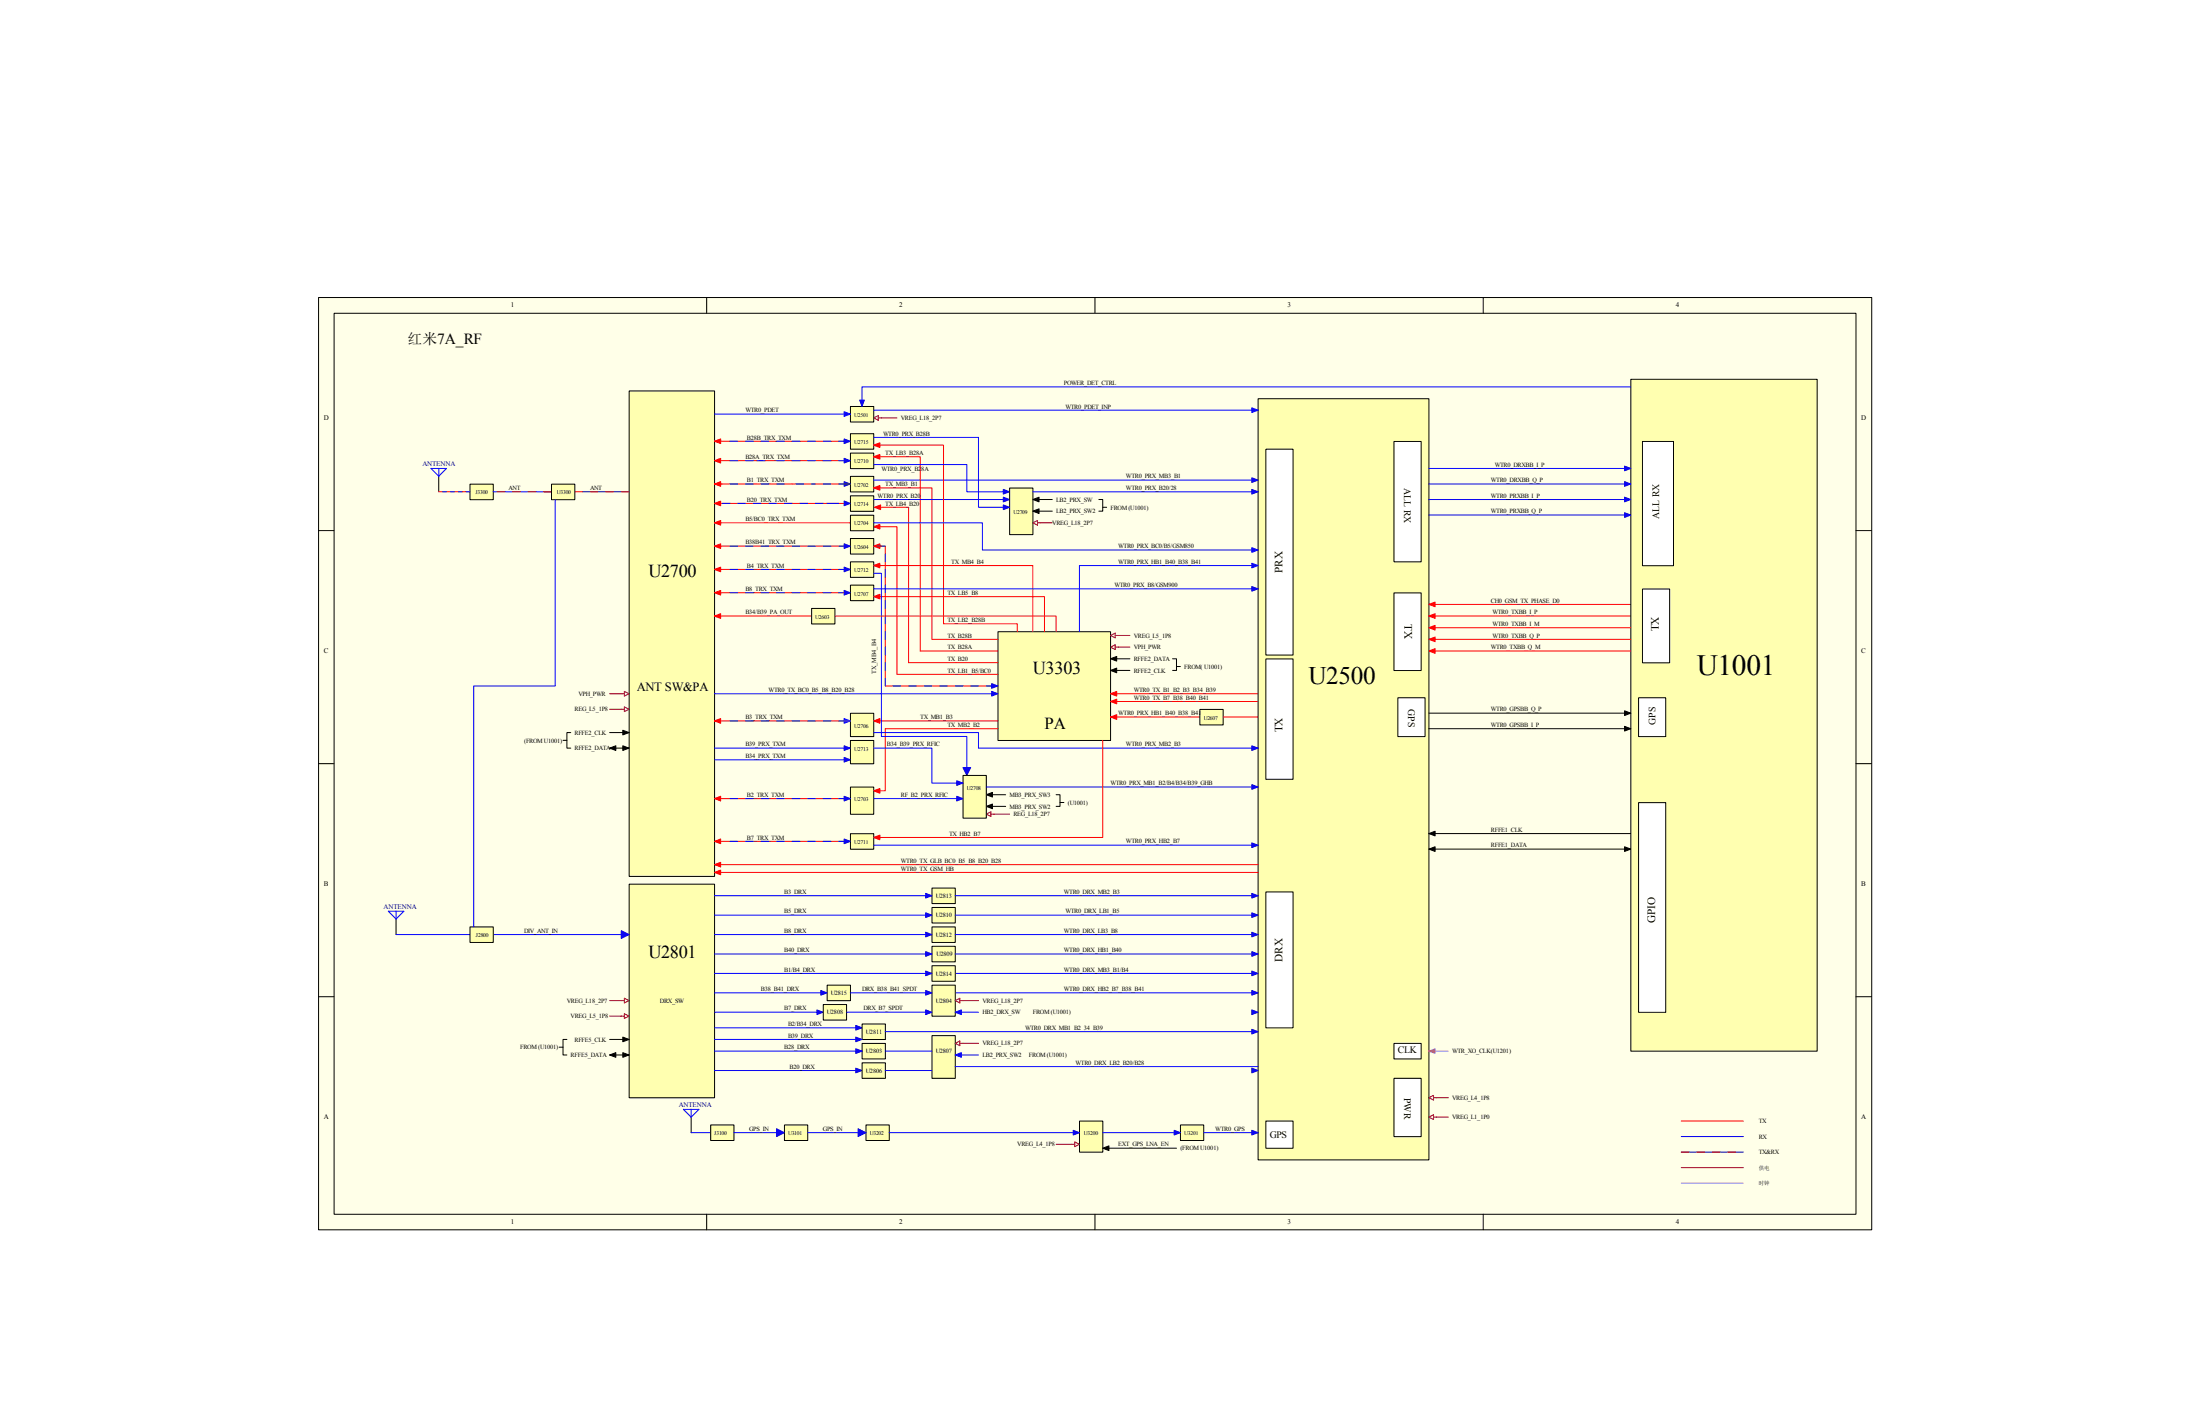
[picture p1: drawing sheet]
<svg xmlns="http://www.w3.org/2000/svg" width="432mm" height="279mm" viewBox="0 0 432 279" stroke-linecap="round" stroke-linejoin="round" font-family="sans-serif">
<path d="M62.5 58.4h304.9v182.9h-304.9z" fill="#ffffe8"/>
<g fill="none" stroke="#000" stroke-width=".2">
<path d="M62.5 58.4h304.9v182.9h-304.9zM138.7 58.4v3M214.9 58.4v3M291.1 58.4v3M65.6 61.5h298.7v176.8h-298.7zM86.1 93.4v3.1M62.5 104.1h3M364.3 104.1h3M62.5 149.8h3M364.3 149.8h3M62.5 195.6h3M364.3 195.6h3"/>
<path d="M138.7 238.2v3.1M214.9 238.2v3.1M291.1 238.2v3.1"/>
</g>
<path d="M84.6 91.9h3l-1.5 1.5zM86.1 91.9v1.5" fill="none" stroke="#00f" stroke-width=".2"/>
<path d="M123.5 76.8h16.8v95.2h-16.8z" fill="#ffffb0"/>
<path d="M123.5 76.7h16.8v95.3h-16.8z" fill="none" stroke="#000" stroke-width=".2"/>
<path d="M114.3 96.5h9.2" fill="none" stroke="#0000bf" stroke-width=".2"/>
<path d="M140.2 90.4h25.2" fill="none" stroke="#f00" stroke-width=".2"/>
<path d="M167 88.9h4.5v3h-4.5z" fill="#ffffb0"/>
<path d="M166.9 88.9h4.6v3h-4.6z" fill="none" stroke="#000" stroke-width=".2"/>
<path d="M140.2 111.7h26.7M140.2 156.7h26.7" fill="none" stroke="#f00" stroke-width=".2"/>
<path d="M167 97.3h4.5v3h-4.5z" fill="#ffffb0"/>
<path d="M166.9 97.3h4.6v3h-4.6z" fill="none" stroke="#000" stroke-width=".2"/>
<path d="M167 85.1h4.5v3h-4.5z" fill="#ffffb0"/>
<path d="M166.9 85.1h4.6v3h-4.6z" fill="none" stroke="#000" stroke-width=".2"/>
<path d="M167 79.8h4.5v3h-4.5z" fill="#ffffb0"/>
<path d="M166.9 79.8h4.6v3h-4.6z" fill="none" stroke="#000" stroke-width=".2"/>
<path d="M195.9 124h22.1v21.3h-22.1z" fill="#ffffb0"/>
<path d="M195.9 124h22.1v21.3h-22.1zM110.5 145.3h.8M112 143.7h-.7v3.1h.7M119.7 143.7h3.8M119.7 146.8h3.8M77.7 180.3v3.1" fill="none" stroke="#000" stroke-width=".2"/>
<path d="M119.7 139.2h2.8M122.5 138.7l1 .5-1 .4zM193.6 159.7l.9-.4v.9zM194.5 159.7h3.6" fill="none" stroke="#800000" stroke-width=".2"/>
<path d="M218 136.1h28.9M218 137.6h28.9" fill="none" stroke="#f00" stroke-width=".2"/>
<path d="M76.2 178.8h3.1l-1.6 1.5zM77.7 178.8v1.5" fill="none" stroke="#00f" stroke-width=".2"/>
<path d="M123.5 173.5h16.8v41.9h-16.8z" fill="#ffffb0"/>
<path d="M123.5 173.5h16.8v41.9h-16.8z" fill="none" stroke="#000" stroke-width=".2"/>
<path d="M140.2 179.6h42.7" fill="none" stroke="#00f" stroke-width=".2"/>
<path d="M183 178.1h4.5v3h-4.5z" fill="#ffffb0"/>
<path d="M182.9 178.1h4.6v3h-4.6z" fill="none" stroke="#000" stroke-width=".2"/>
<path d="M187.5 179.6h59.4M140.2 183.4h42.7" fill="none" stroke="#00f" stroke-width=".2"/>
<path d="M183 181.9h4.5v3h-4.5z" fill="#ffffb0"/>
<path d="M182.9 181.9h4.6v3h-4.6z" fill="none" stroke="#000" stroke-width=".2"/>
<path d="M183 185.7h4.5v3h-4.5z" fill="#ffffb0"/>
<path d="M182.9 185.7h4.6v3h-4.6z" fill="none" stroke="#000" stroke-width=".2"/>
<path d="M140.2 191h42.7M140.2 187.2h42.7M187.5 191h59.4M187.5 194.8h59.4" fill="none" stroke="#00f" stroke-width=".2"/>
<path d="M183 189.5h4.5v3h-4.5z" fill="#ffffb0"/>
<path d="M182.9 189.5h4.6v3h-4.6z" fill="none" stroke="#000" stroke-width=".2"/>
<path d="M140.2 194.8h21.4" fill="none" stroke="#00f" stroke-width=".2"/>
<path d="M162.4 193.3h4.5v3h-4.5z" fill="#ffffb0"/>
<path d="M162.3 193.3h4.6v3h-4.6z" fill="none" stroke="#000" stroke-width=".2"/>
<path d="M140.2 198.6h20.6" fill="none" stroke="#00f" stroke-width=".2"/>
<path d="M247 78.3h33.5v149.3h-33.5z" fill="#ffffb0"/>
<path d="M246.9 78.2h33.6v149.4h-33.6zM280.5 163.6h39.6M280.5 166.6h39.6" fill="none" stroke="#000" stroke-width=".2"/>
<path d="M280.5 98h39.6M280.5 101.1h39.6" fill="none" stroke="#0000bf" stroke-width=".2"/>
<path d="M280.5 118.6h39.6M280.5 120.9h39.6" fill="none" stroke="#f00" stroke-width=".2"/>
<path d="M280.5 206.2h3.8" fill="none" stroke="#f0f" stroke-width=".2"/>
<path d="M280.5 219.2l.9-.5v.9zM280.5 215.4l.9-.5v.9zM281.4 219.2h2.9M281.4 215.4h2.9" fill="none" stroke="#800000" stroke-width=".2"/>
<path d="M320.1 74.5h36.6v131.7h-36.6z" fill="#ffffb0"/>
<path d="M320.1 74.4h36.6v131.8h-36.6zM109.7 205.5h.8M111.3 203.9h-.8v3.1h.8M119.7 203.9h3.8M119.7 207h3.8" fill="none" stroke="#000" stroke-width=".2"/>
<path d="M119.7 196.3h2.8M119.7 199.4h2.8M122.5 195.9l1 .4-1 .5zM122.5 198.9l1 .5-1 .4zM330 229.1h12.2" fill="none" stroke="#800000" stroke-width=".2"/>
<path d="M106.7 96.5h1.5M115.8 96.5h1.6M118.9 96.5h1.5M121.9 96.5h1.6M140.2 95h1.6M330 220h12.2M330 226h1.5M333 226h1.6M336.1 226h1.5M339.1 226h1.6" fill="none" stroke="#f00" stroke-width=".2"/>
<path d="M330 223h12.2M330 226h12.2" fill="none" stroke="#0000bf" stroke-width=".2"/>
<path d="M330 232.1h12.2" fill="none" stroke="#f0f" stroke-width=".2"/>
<path d="M280.5 206.2l1.2-.4v.9z" fill="#f0f" stroke="#f0f" stroke-width=".2"/>
<g fill="#f00" stroke="#f00" stroke-width=".2">
<path d="M171.5 155.2l1.2-.5v.9z"/>
<path d="M140.2 86.6l1.2-.5v.9z"/>
<path d="M280.5 123.2l1.2-.5v.9z"/>
<path d="M280.5 118.6l1.2-.5v.9z"/>
</g>
<path d="M318.9 139.5l1.2 .4-1.2 .5zM119.7 146.8l1.2-.5v.9zM122.2 143.3l1.3 .4-1.3 .5zM122.2 146.3l1.3 .5-1.3 .4zM280.5 166.6l1.2-.5v1zM280.5 163.6l1.2-.5v.9zM318.9 166.1l1.2 .5-1.2 .5zM119.7 207l1.2-.5v1zM122.2 203.5l1.3 .4-1.3 .5zM122.2 206.5l1.3 .5-1.3 .5z" fill="#000" stroke="#000" stroke-width=".2"/>
<path d="M245.7 80l1.2 .5-1.2 .4z" fill="#00f" stroke="#00f" stroke-width=".2"/>
<g fill="#0000bf" stroke="#0000bf" stroke-width=".2">
<path d="M245.7 179.1l1.2 .5-1.2 .4z"/>
<path d="M245.7 190.5l1.2 .5-1.2 .4z"/>
<path d="M168 209.6l1.2 .4-1.2 .5z"/>
<path d="M168 201.2l1.2 .5-1.2 .4z"/>
<path d="M245.7 221.8l1.2 .4-1.2 .5z"/>
<path d="M161.1 194.3l1.2 .5-1.2 .5z"/>
<path d="M160.3 198.2l1.3 .4-1.3 .5z"/>
<path d="M181.7 190.5l1.2 .5-1.2 .4z"/>
<path d="M181.7 182.9l1.2 .5-1.2 .4z"/>
<path d="M181.7 179.1l1.2 .5-1.2 .4z"/>
<path d="M318.9 94.5l1.2 .5-1.2 .4z"/>
<path d="M318.9 97.6l1.2 .4-1.2 .5z"/>
</g>
<path d="M248.5 88.2h5.3v40.3h-5.3z" fill="#fff"/>
<path d="M248.5 88.1h5.3v40.4h-5.3z" fill="none" stroke="#000" stroke-width=".2"/>
<path d="M273.6 86.7h5.3v23.5h-5.3z" fill="#fff"/>
<path d="M273.6 86.6h5.3v23.6h-5.3z" fill="none" stroke="#000" stroke-width=".2"/>
<path d="M274.4 136.9h5.3v7.6h-5.3z" fill="#fff"/>
<path d="M274.4 136.9h5.3v7.6h-5.3z" fill="none" stroke="#000" stroke-width=".2"/>
<path d="M273.6 116.4h5.3v15.2h-5.3z" fill="#fff"/>
<path d="M273.6 116.3h5.3v15.3h-5.3z" fill="none" stroke="#000" stroke-width=".2"/>
<path d="M248.5 129.3h5.3v23.6h-5.3z" fill="#fff"/>
<path d="M248.5 129.3h5.3v23.6h-5.3z" fill="none" stroke="#000" stroke-width=".2"/>
<path d="M248.5 175h5.3v26.7h-5.3z" fill="#fff"/>
<path d="M248.5 175h5.3v26.7h-5.3z" fill="none" stroke="#000" stroke-width=".2"/>
<path d="M273.6 204.8h5.3v3h-5.3z" fill="#fff"/>
<path d="M273.6 204.7h5.3v3.1h-5.3z" fill="none" stroke="#000" stroke-width=".2"/>
<path d="M273.6 211.6h5.3v11.4h-5.3z" fill="#fff"/>
<path d="M273.6 211.6h5.3v11.4h-5.3z" fill="none" stroke="#000" stroke-width=".2"/>
<path d="M248.5 220h5.3v5.3h-5.3z" fill="#fff"/>
<path d="M248.5 220h5.3v5.3h-5.3z" fill="none" stroke="#000" stroke-width=".2"/>
<path d="M322.4 86.7h6.1v24.3h-6.1z" fill="#fff"/>
<path d="M322.4 86.6h6.1v24.4h-6.1z" fill="none" stroke="#000" stroke-width=".2"/>
<path d="M321.6 136.9h5.3v7.6h-5.3z" fill="#fff"/>
<path d="M321.6 136.9h5.3v7.6h-5.3z" fill="none" stroke="#000" stroke-width=".2"/>
<path d="M322.4 115.6h5.3v14.4h-5.3z" fill="#fff"/>
<path d="M322.4 115.6h5.3v14.4h-5.3z" fill="none" stroke="#000" stroke-width=".2"/>
<path d="M321.6 157.5h5.3v41.1h-5.3z" fill="#fff"/>
<path d="M321.6 157.5h5.3v41.1h-5.3z" fill="none" stroke="#000" stroke-width=".2"/>
<path d="M121.9 182.6l1.6 .8-1.6 .7z" fill="#0000bf" stroke="#0000bf" stroke-width=".2"/>
<path d="M231.7 220.8h4.6v3h-4.6z" fill="#ffffb0"/>
<path d="M231.7 220.7h4.6v3.1h-4.6z" fill="none" stroke="#000" stroke-width=".2"/>
<path d="M211.9 220h4.6v6.1h-4.6z" fill="#ffffb0"/>
<path d="M211.9 220h4.6v6.1h-4.6z" fill="none" stroke="#000" stroke-width=".2"/>
<path d="M210.6 221.8l1.3 .4-1.3 .5z" fill="#0000bf" stroke="#0000bf" stroke-width=".2"/>
<path d="M216.4 225.3l1.3-.5v.9z" fill="#000" stroke="#000" stroke-width=".2"/>
<path d="M170 220.8h4.5v3h-4.5z" fill="#ffffb0"/>
<path d="M170 220.7h4.5v3.1h-4.5z" fill="none" stroke="#000" stroke-width=".2"/>
<path d="M140.2 175.7h42.7" fill="none" stroke="#00f" stroke-width=".2"/>
<path d="M183 174.3h4.5v3h-4.5z" fill="#ffffb0"/>
<path d="M182.9 174.2h4.6v3.1h-4.6z" fill="none" stroke="#000" stroke-width=".2"/>
<path d="M187.5 175.7h59.4M96.8 183.4h26.7" fill="none" stroke="#00f" stroke-width=".2"/>
<g fill="#0000bf" stroke="#0000bf" stroke-width=".2">
<path d="M245.7 175.3l1.2 .4-1.2 .5z"/>
<path d="M181.7 175.3l1.2 .4-1.2 .5z"/>
</g>
<g fill="#f00" stroke="#f00" stroke-width=".2">
<path d="M171.5 164.3l1.2-.4v.9z"/>
<path d="M171.5 141.5l1.2-.5v.9z"/>
<path d="M140.2 90.4l1.2-.5v.9z"/>
<path d="M140.2 95l1.2-.5v.9z"/>
<path d="M140.2 156.7l1.2-.5v1z"/>
<path d="M140.2 107.2l1.2-.5v.9z"/>
<path d="M140.2 111.7l1.2-.4v.9z"/>
<path d="M140.2 98.8l1.2-.5v.9z"/>
</g>
<path d="M92.3 95h4.5v3h-4.5z" fill="#ffffb0"/>
<path d="M92.2 95h4.6v3h-4.6z" fill="none" stroke="#000" stroke-width=".2"/>
<path d="M77.7 183.4h14.5" fill="none" stroke="#00f" stroke-width=".2"/>
<path d="M92.3 181.9h4.5v3h-4.5z" fill="#ffffb0"/>
<path d="M92.2 181.9h4.6v3h-4.6z" fill="none" stroke="#000" stroke-width=".2"/>
<path d="M86.1 96.5h6.1M97.5 96.5h1.6M100.6 96.5h1.5M103.6 96.5h1.6M106.7 96.5h1.5M112.8 96.5h1.5M140.2 86.6h25.9M140.2 95h15.3M140.2 98.8h26.7M141 107.2h25.9" fill="none" stroke="#f00" stroke-width=".2"/>
<g fill="none" stroke="#00f" stroke-width=".2">
<path d="M86.9 96.5h.7M88.4 96.5h.8M89.9 96.5h.8M91.5 96.5h.7M96.8 96.5h13.7M143.3 90.4h1.5M143.3 95h1.5M146.3 90.4h1.5M146.3 95h1.5M148.6 90.4h1.5M149.4 95h1.5M152.4 90.4h1.5"/>
<path d="M152.4 95h1.5M155.5 90.4h1.5M158.5 90.4h1.5M161.6 90.4h1.5M164.6 90.4h1.5M143.3 107.2h1.5M143.3 111.7h1.5M146.3 107.2h1.5M146.3 111.7h1.5M149.4 107.2h1.5M149.4 111.7h1.5M152.4 107.2h1.5"/>
<path d="M152.4 111.7h1.5M155.5 107.2h1.5M155.5 111.7h1.5M158.5 107.2h1.5M158.5 111.7h1.5M187.5 183.4h59.4"/>
</g>
<g fill="#0000bf" stroke="#0000bf" stroke-width=".2">
<path d="M165.7 94.5l1.2 .5-1.2 .4z"/>
<path d="M165.7 86.1l1.2 .5-1.2 .4z"/>
<path d="M245.7 198.2l1.2 .4-1.2 .5z"/>
<path d="M245.7 182.9l1.2 .5-1.2 .4z"/>
<path d="M181.7 186.7l1.2 .5-1.2 .4z"/>
<path d="M152.4 221.5l1.5 .7-1.5 .8z"/>
<path d="M168.4 221.5l1.5 .7-1.5 .8z"/>
<path d="M165.7 89.9l1.2 .5-1.2 .4z"/>
<path d="M196.9 96l1.2 .5-1.2 .4z"/>
<path d="M245.7 93.7l1.2 .5-1.2 .5z"/>
<path d="M165.7 111.3l1.2 .4-1.2 .5z"/>
</g>
<path d="M119.7 136.1h2.8M122.5 135.7l1 .4-1 .5zM207.3 224.5h3.6M210.9 224.1l1 .4-1 .5z" fill="none" stroke="#800000" stroke-width=".2"/>
<path d="M167 93.5h4.5v3h-4.5z" fill="#ffffb0"/>
<path d="M166.9 93.5h4.6v3h-4.6z" fill="none" stroke="#000" stroke-width=".2"/>
<path d="M141 116.3h25.9M218 140.7h17.5" fill="none" stroke="#f00" stroke-width=".2"/>
<path d="M140.2 116.3l1.2-.5v1z" fill="#f00" stroke="#f00" stroke-width=".2"/>
<path d="M161.6 197.1h4.6v3.1h-4.6z" fill="#ffffb0"/>
<path d="M161.6 197.1h4.6v3.1h-4.6z" fill="none" stroke="#000" stroke-width=".2"/>
<path d="M169.2 204.8h4.6v3h-4.6z" fill="#ffffb0"/>
<path d="M280.5 139.9h39.6M169.2 204.7h4.6v3.1h-4.6zM217.2 225.3h13.7" fill="none" stroke="#000" stroke-width=".2"/>
<path d="M280.5 91.9h39.6M280.5 95h39.6M140.2 201.7h29M140.2 210h29M174.5 222.2h37.4M216.4 222.2h15.3M236.2 222.2h10.7" fill="none" stroke="#00f" stroke-width=".2"/>
<g fill="#0000bf" stroke="#0000bf" stroke-width=".2">
<path d="M168 205.8l1.2 .4-1.2 .5z"/>
<path d="M245.7 202l1.2 .4-1.2 .5z"/>
<path d="M245.7 194.3l1.2 .5-1.2 .5z"/>
<path d="M230.5 221.8l1.2 .4-1.2 .5z"/>
<path d="M318.9 91.5l1.2 .4-1.2 .5z"/>
<path d="M318.9 100.6l1.2 .5-1.2 .4z"/>
<path d="M196.9 97.6l1.2 .4-1.2 .5z"/>
</g>
<path d="M140.2 102.6l1.2-.5v.9z" fill="#f00" stroke="#f00" stroke-width=".2"/>
<path d="M167 140h4.5v4.5h-4.5z" fill="#ffffb0"/>
<path d="M166.9 140h4.6v4.5h-4.6z" fill="none" stroke="#000" stroke-width=".2"/>
<path d="M171.5 82l.9-.5v1zM172.4 82h3.6" fill="none" stroke="#800000" stroke-width=".2"/>
<path d="M187.5 187.2h59.4M140.2 206.2h29" fill="none" stroke="#00f" stroke-width=".2"/>
<path d="M245.7 186.7l1.2 .5-1.2 .4z" fill="#0000bf" stroke="#0000bf" stroke-width=".2"/>
<path d="M169.2 208.6h4.6v3h-4.6z" fill="#ffffb0"/>
<path d="M135.7 219.2v3M169.2 208.5h4.6v3.1h-4.6z" fill="none" stroke="#000" stroke-width=".2"/>
<path d="M245.7 209.6l1.2 .4-1.2 .5z" fill="#0000bf" stroke="#0000bf" stroke-width=".2"/>
<path d="M134.1 217.7h3.1l-1.5 1.5zM135.7 217.7v1.5M135.7 222.2h3.8" fill="none" stroke="#00f" stroke-width=".2"/>
<path d="M139.5 220.8h4.6v3h-4.6z" fill="#ffffb0"/>
<path d="M139.5 220.7h4.6v3.1h-4.6z" fill="none" stroke="#000" stroke-width=".2"/>
<path d="M154 220.8h4.5v3h-4.5z" fill="#ffffb0"/>
<path d="M154 220.7h4.5v3.1h-4.5z" fill="none" stroke="#000" stroke-width=".2"/>
<path d="M144 222.2h9.9M158.5 222.2h11.4" fill="none" stroke="#00f" stroke-width=".2"/>
<path d="M140.2 169.7h106.7M140.2 171.2h106.7" fill="none" stroke="#f00" stroke-width=".2"/>
<g fill="#f00" stroke="#f00" stroke-width=".2">
<path d="M140.2 171.2l1.2-.5v.9z"/>
<path d="M140.2 169.7l1.2-.5v.9z"/>
<path d="M140.2 165.1l1.2-.5v.9z"/>
</g>
<path d="M108.3 95h4.5v3h-4.5z" fill="#ffffb0"/>
<path d="M108.2 95h4.6v3h-4.6z" fill="none" stroke="#000" stroke-width=".2"/>
<path d="M143.3 86.6h1.5M146.3 86.6h1.5M149.4 86.6h1.5M152.4 86.6h1.5M155.5 86.6h1.5M158.5 86.6h1.5M161.6 86.6h1.5M164.6 86.6h1.5M171.5 94.2h74.7M171.5 98h25.9" fill="none" stroke="#00f" stroke-width=".2"/>
<g fill="#f00" stroke="#f00" stroke-width=".2">
<path d="M171.5 95.7l1.2-.4v.9z"/>
<path d="M171.5 103.3l1.2-.4v.9z"/>
<path d="M140.2 141.5l1.2-.5v.9z"/>
<path d="M171.5 89.6l1.2-.4v.9z"/>
<path d="M171.5 117.1l1.2-.5v.9z"/>
<path d="M171.5 107.2l1.2-.5v.9z"/>
<path d="M171.5 87.3l1.2-.4v.9z"/>
<path d="M171.5 111l1.2-.5v.9z"/>
<path d="M171.6 99.5l1.2-.4v.9z"/>
</g>
<path d="M171.5 89.6h9.1v38.1h15.3M171.5 95.7h11.4v29.7h13M172.2 99.5h6.1v30.5h17.6M141 102.6h25.9" fill="none" stroke="#f00" stroke-width=".2"/>
<path d="M218 129.3l1.2-.5v.9zM218 131.5l1.2-.4v.9zM193.6 158.2l1.2-.4v.9zM193.6 155.9l1.2-.4v.9z" fill="#000" stroke="#000" stroke-width=".2"/>
<path d="M167 105.7h4.5v3h-4.5z" fill="#ffffb0"/>
<path d="M166.9 105.7h4.6v3h-4.6z" fill="none" stroke="#000" stroke-width=".2"/>
<path d="M167 101.1h4.5v3h-4.5z" fill="#ffffb0"/>
<path d="M166.9 101.1h4.6v3h-4.6z" fill="none" stroke="#000" stroke-width=".2"/>
<path d="M172.2 87.3h13v35.1h14.5v1.5M171.5 107.2h2.3v27.4h22.1M172.2 103.3h3.8v29h19.9" fill="none" stroke="#f00" stroke-width=".2"/>
<g fill="none" stroke="#00f" stroke-width=".2">
<path d="M161.6 107.2h1.5M164.6 107.2h1.5M172.2 107.2h1.6M173.8 108.7v1.5M173.8 111.7v1.6M173.8 114.8v1.5M173.8 117.8v1.6M173.8 120.9v1.5M173.8 123.9v1.5M173.8 127v1.5M173.8 130v1.5M173.8 133.1v1.5"/>
<path d="M175.3 134.6h1.5M178.3 134.6h1.6M181.4 134.6h1.5M184.4 134.6h1.5M187.5 134.6h1.5M190.5 134.6h1.5M193.6 134.6h1.5"/>
</g>
<path d="M167 114.9h4.5v3h-4.5z" fill="#ffffb0"/>
<path d="M166.9 114.8h4.6v3.1h-4.6z" fill="none" stroke="#000" stroke-width=".2"/>
<path d="M167 110.3h4.5v3h-4.5z" fill="#ffffb0"/>
<path d="M166.9 110.2h4.6v3.1h-4.6z" fill="none" stroke="#000" stroke-width=".2"/>
<path d="M143.3 116.3h1.5M146.3 116.3h1.5M149.4 116.3h1.5M152.4 116.3h1.5M155.5 116.3h1.5M158.5 116.3h1.5M161.6 111.7h1.5M161.6 116.3h1.5M164.6 111.7h2.3M164.6 116.3h.8M171.5 115.5h75.4" fill="none" stroke="#00f" stroke-width=".2"/>
<g fill="#0000bf" stroke="#0000bf" stroke-width=".2">
<path d="M194.6 134.1l1.3 .5-1.3 .4z"/>
<path d="M165.7 106.7l1.2 .5-1.2 .4z"/>
<path d="M189 150.6h1.5l-.7 1.5z"/>
<path d="M165.7 115.8l1.2 .5-1.2 .5z"/>
<path d="M165.7 146.3l1.2 .5-1.2 .4z"/>
<path d="M245.7 115.1l1.2 .4-1.2 .5z"/>
<path d="M187.8 156.2l1.2 .5-1.2 .5z"/>
</g>
<path d="M171.5 111h31.2v12.9M171.5 117.1h33.5v6.8M172.2 107.2h.8" fill="none" stroke="#f00" stroke-width=".2"/>
<path d="M167 145.3h4.5v4.6h-4.5z" fill="#ffffb0"/>
<path d="M166.9 145.3h4.6v4.6h-4.6z" fill="none" stroke="#000" stroke-width=".2"/>
<path d="M167 154.5h4.5v5.3h-4.5z" fill="#ffffb0"/>
<path d="M166.9 154.4h4.6v5.4h-4.6z" fill="none" stroke="#000" stroke-width=".2"/>
<path d="M189.1 152.2h4.5v8.3h-4.5z" fill="#ffffb0"/>
<path d="M189 152.1h4.6v8.4h-4.6zM194.3 158.2h3.1M194.3 155.9h3.1M207.3 155.9h.7v2.3h-.7M208 157.5h.8" fill="none" stroke="#000" stroke-width=".2"/>
<path d="M155.5 95h11.4M140.2 141.5h26.7M171.5 141.5h24.4M195.9 143h-22.1v12.2h-2.3" fill="none" stroke="#f00" stroke-width=".2"/>
<g fill="none" stroke="#00f" stroke-width=".2">
<path d="M159.3 95h.7M161.6 95h1.5M164.6 95h2.3M140.2 146.8h26.7M143.3 156.7h1.5M143.3 141.5h1.5M146.3 156.7h1.5M146.3 141.5h1.5M149.4 156.7h1.5M149.4 141.5h1.5M152.4 156.7h1.5M152.4 141.5h1.5"/>
<path d="M155.5 156.7h1.5M155.5 141.5h1.5M158.5 156.7h1.5M158.5 141.5h1.5M161.6 156.7h1.5M161.6 141.5h1.5M164.6 156.7h2.3M164.6 141.5h2.3M171.5 146.8h11.4v6.8h6.1M171.5 143.7h20.5v3.1h54.9M171.5 156.7h17.5M193.6 154.4h53.3"/>
</g>
<path d="M165.7 141l1.2 .5-1.2 .4z" fill="#00f" stroke="#00f" stroke-width=".2"/>
<g fill="#0000bf" stroke="#0000bf" stroke-width=".2">
<path d="M187.8 153.2l1.2 .4-1.2 .5z"/>
<path d="M165.7 156.2l1.2 .5-1.2 .5z"/>
<path d="M245.7 146.3l1.2 .5-1.2 .4z"/>
<path d="M245.7 165.4l1.2 .4-1.2 .5z"/>
<path d="M245.7 154l1.2 .4-1.2 .5z"/>
</g>
<path d="M167 163.6h4.5v3h-4.5z" fill="#ffffb0"/>
<path d="M218.7 129.3h3.1M218.7 131.5h3.1M230.2 129.3h.7v2.2h-.7M230.9 130.8h.8M166.9 163.6h4.6v3h-4.6z" fill="none" stroke="#000" stroke-width=".2"/>
<path d="M140.2 120.9h19.1M216.4 145.3v19h-44.9M140.2 165.1h26.7" fill="none" stroke="#f00" stroke-width=".2"/>
<g fill="none" stroke="#00f" stroke-width=".2">
<path d="M320.1 75.9h-150.9v3.8M140.2 81.2h26.7M156.2 95h1.6M171.5 80.5h75.4M143.3 165.1h1.5M146.3 165.1h1.5M149.4 165.1h1.5M152.4 165.1h1.5M155.5 165.1h1.5M158.5 165.1h1.5M161.6 165.1h1.5M164.6 165.1h2.3"/>
<path d="M171.5 165.8h75.4"/>
</g>
<g fill="#0000bf" stroke="#0000bf" stroke-width=".2">
<path d="M165.7 164.6l1.2 .5-1.2 .4z"/>
<path d="M168.7 78.5h.9l-.4 1.2z"/>
</g>
<path d="M165.7 80.8l1.2 .4-1.2 .5z" fill="#00f" stroke="#00f" stroke-width=".2"/>
<g fill="#f00" stroke="#f00" stroke-width=".2">
<path d="M218 136.1l1.2-.4v.9z"/>
<path d="M140.2 120.9l1.2-.5v.9z"/>
<path d="M218 140.7l1.2-.5v.9z"/>
<path d="M218 137.6l1.2-.4v.9z"/>
</g>
<path d="M218 124.7l.9-.5v.9zM218 127l.9-.5v.9zM218.9 124.7h2.9M218.9 127h2.9" fill="none" stroke="#800000" stroke-width=".2"/>
<path d="M235.5 139.2h4.6v3h-4.6z" fill="#ffffb0"/>
<path d="M235.5 139.2h4.6v3h-4.6z" fill="none" stroke="#000" stroke-width=".2"/>
<path d="M240.1 140.7h6.8" fill="none" stroke="#f00" stroke-width=".2"/>
<path d="M246.9 111h-35v12.9" fill="none" stroke="#00f" stroke-width=".2"/>
<path d="M245.7 110.5l1.2 .5-1.2 .4z" fill="#00f" stroke="#00f" stroke-width=".2"/>
<path d="M169.2 201h4.6v3h-4.6z" fill="#ffffb0"/>
<path d="M169.2 200.9h4.6v3.1h-4.6z" fill="none" stroke="#000" stroke-width=".2"/>
<path d="M183 193.3h4.5v6.1h-4.5z" fill="#ffffb0"/>
<path d="M182.9 193.3h4.6v6.1h-4.6z" fill="none" stroke="#000" stroke-width=".2"/>
<path d="M166.1 198.6h16M166.9 194.8h16M173.8 202.4h72.4" fill="none" stroke="#00f" stroke-width=".2"/>
<path d="M187.5 196.3l.9-.4v.9zM188.4 196.3h3.6" fill="none" stroke="#800000" stroke-width=".2"/>
<path d="M183 203.2h4.5v8.4h-4.5z" fill="#ffffb0"/>
<path d="M280.5 143h39.6M182.9 203.2h4.6v8.4h-4.6z" fill="none" stroke="#000" stroke-width=".2"/>
<path d="M171.5 112.5h1.5v32h16.8v6.1M140.2 149.1h25.9M188.2 198.6h3.8M173.8 210h9.1M187.5 209.3h59.4" fill="none" stroke="#00f" stroke-width=".2"/>
<path d="M187.5 198.6l1.2-.4v.9z" fill="#00f" stroke="#00f" stroke-width=".2"/>
<path d="M280.5 123.2h39.6M280.5 125.4h39.6M281.2 127.7h38.9" fill="none" stroke="#f00" stroke-width=".2"/>
<g fill="#f00" stroke="#f00" stroke-width=".2">
<path d="M280.5 127.7l1.2-.4v.9z"/>
<path d="M280.5 125.4l1.2-.4v.9z"/>
<path d="M280.5 120.9l1.2-.5v.9z"/>
</g>
<path d="M318.9 142.5l1.2 .5-1.2 .4z" fill="#000" stroke="#000" stroke-width=".2"/>
<path d="M165.7 148.6l1.2 .5-1.2 .4z" fill="#0000bf" stroke="#0000bf" stroke-width=".2"/>
<path d="M159.3 119.4h4.6v3h-4.6z" fill="#ffffb0"/>
<path d="M159.3 119.4h4.6v3h-4.6z" fill="none" stroke="#000" stroke-width=".2"/>
<path d="M163.9 120.9h43.4v3" fill="none" stroke="#ee0e22" stroke-width=".2"/>
<path d="M141.8 98.8h1.5M144.8 98.8h1.5M147.8 98.8h1.6M150.9 98.8h1.5M153.9 98.8h1.6M157 98.8h1.5M160 98.8h1.6M162.3 98.8h2.3" fill="none" stroke="#00f" stroke-width=".2"/>
<path d="M165.7 98.3l1.2 .5-1.2 .4z" fill="#0000bf" stroke="#0000bf" stroke-width=".2"/>
<path d="M198.2 95.8h4.5v9.1h-4.5z" fill="#ffffb0"/>
<path d="M198.2 95.8h4.5v9.1h-4.5zM203.5 98h3M215.7 98h.7v2.3h-.7M216.4 99.5h.8M203.5 100.3h3" fill="none" stroke="#000" stroke-width=".2"/>
<path d="M109 98v36.6h-16v47.2M171.5 91.2h18.3v5.3h7.6M171.5 85.8h20.5v13.7h5.4M202.7 96.5h44.2M171.5 102.6h21.3v5.3h53.4M140.2 136.1h54.9M140.2 203.9h29M173.8 206.2h9.1M188.2 207h3.8" fill="none" stroke="#00f" stroke-width=".2"/>
<g fill="#0000bf" stroke="#0000bf" stroke-width=".2">
<path d="M245.7 96l1.2 .5-1.2 .4z"/>
<path d="M196.9 99.1l1.2 .4-1.2 .5z"/>
<path d="M194.6 135.7l1.3 .4-1.3 .5z"/>
<path d="M181.7 194.3l1.2 .5-1.2 .5z"/>
<path d="M181.7 198.2l1.2 .4-1.2 .5z"/>
<path d="M168 203.5l1.2 .4-1.2 .5z"/>
</g>
<path d="M202.7 102.6l.9-.5v.9zM203.6 102.6h2.9M187.5 204.7l.9-.4v.9zM188.4 204.7h3.6" fill="none" stroke="#800000" stroke-width=".2"/>
<path d="M202.7 98l1.2-.4v.9zM202.7 100.3l1.2-.5v1z" fill="#000" stroke="#000" stroke-width=".2"/>
<g fill="#00f" stroke="#00f" stroke-width=".2">
<path d="M245.7 107.5l1.2 .4-1.2 .5z"/>
<path d="M187.5 207l1.2-.5v1z"/>
</g>
<text font-size="5.8" x="333" y="132.5">U1001</text>
<text font-size="5" x="256.8" y="134.2">U2500</text>
<g font-size="3.6">
<text x="127.3" y="113.2">U2700</text>
<text x="202.7" y="132.3">U3303</text>
<text x="127.3" y="187.9">U2801</text>
</g>
<text font-size="3.3" x="205" y="143">PA</text>
<text font-size="2.9" x="80" y="67.5">红米7A_RF</text>
<text font-size="2.5" x="125" y="135.6">ANT SW&amp;PA</text>
<g font-size="2.2">
<text x="251.7" y="112.5" transform="rotate(-90 251.7 112.5)">PRX</text>
<text x="275.7" y="122.4" transform="rotate(90 275.7 122.4)">TX</text>
<text x="325.6" y="123.9" transform="rotate(-90 325.6 123.9)">TX</text>
<text x="251.7" y="143.7" transform="rotate(-90 251.7 143.7)">TX</text>
<text x="324.8" y="181.1" transform="rotate(-90 324.8 181.1)">GPIO</text>
<text x="251.7" y="188.7" transform="rotate(-90 251.7 188.7)">DRX</text>
</g>
<g font-size="1.9">
<text x="275.6" y="95.7" transform="rotate(90 275.6 95.7)">ALL RX</text>
<text x="325.7" y="101.8" transform="rotate(-90 325.7 101.8)">ALL RX</text>
<text x="276.4" y="139.2" transform="rotate(90 276.4 139.2)">GPS</text>
<text x="324.9" y="142.2" transform="rotate(-90 324.9 142.2)">GPS</text>
<text x="274.4" y="206.7">CLK</text>
<text x="275.6" y="215.4" transform="rotate(90 275.6 215.4)">PWR</text>
<text x="249.2" y="223.3">GPS</text>
</g>
<g font-size="1.4">
<text x="100.3" y="60.3">1</text>
<text x="176.5" y="60.3">2</text>
<text x="252.7" y="60.3">3</text>
<text x="328.9" y="60.3">4</text>
<text x="63.5" y="82.4">D</text>
<text x="365.3" y="82.4">D</text>
<text x="63.5" y="128.1">C</text>
<text x="365.3" y="128.1">C</text>
<text x="63.5" y="173.9">B</text>
<text x="365.3" y="173.9">B</text>
<text x="63.5" y="219.6">A</text>
<text x="365.3" y="219.6">A</text>
<text x="100.3" y="240.2">1</text>
<text x="176.5" y="240.2">2</text>
<text x="252.7" y="240.2">3</text>
<text x="328.9" y="240.2">4</text>
</g>
<g font-size="1.4" fill="#000080">
<text x="82.9" y="91.4">ANTENNA</text>
<text x="75.3" y="178.3">ANTENNA</text>
<text x="133.2" y="217.2">ANTENNA</text>
</g>
<g font-size="1.2">
<text x="208.8" y="75.6">POWER_DET_CTRL</text>
<text x="146.3" y="80.9">WTR0_PDET</text>
<text x="176.8" y="82.5">VREG_L18_2P7</text>
<text x="209.1" y="80.2">WTR0_PDET_INP</text>
<text x="146.6" y="86.3">B28B_TRX_TXM</text>
<text x="173.3" y="85.5">WTR0_PRX_B28B</text>
<text x="173.8" y="89.3">TX_LB3_B28A</text>
<text x="146.3" y="90.1">B28A_TRX_TXM</text>
<text x="146.6" y="94.6">B1_TRX_TXM</text>
<text x="173" y="92.4">WTR0_PRX_B28A</text>
<text x="173.8" y="95.4">TX_MB3_B1</text>
<text x="221" y="93.9">WTR0_PRX_MB3_B1</text>
<text x="292.6" y="94.6">WTR0_DRXBB_Q_P</text>
<text x="293.4" y="91.6">WTR0_DRXBB_I_P</text>
<text x="99.8" y="96.2">ANT</text>
<text x="115.8" y="96.2">ANT</text>
<text x="146.6" y="98.5">B20_TRX_TXM</text>
<text x="172.2" y="97.7">WTR0_PRX_B20</text>
<text x="173.8" y="99.2">TX_LB4_B20</text>
<text x="207.3" y="98.5">LB2_PRX_SW</text>
<text x="207.3" y="100.7">LB2_PRX_SW2</text>
<text x="218" y="100">FROM (U1001)</text>
<text x="221" y="96.2">WTR0_PRX_B20/28</text>
<text x="292.6" y="97.7">WTR0_PRXBB_I_P</text>
<text x="292.6" y="100.7">WTR0_PRXBB_Q_P</text>
<text x="146.3" y="102.3">B5/BC0_TRX_TXM</text>
<text x="146.3" y="106.8">B38B41_TRX_TXM</text>
<text x="206.5" y="103">VREG_L18_2P7</text>
<text x="219.5" y="107.6">WTR0_PRX_BC0/B5/GSM850</text>
<text x="146.6" y="111.4">B4_TRX_TXM</text>
<text x="186.7" y="110.6">TX_MB4_B4</text>
<text x="219.5" y="110.6">WTR0_PRX_HB1_B40_B38_B41</text>
<text x="146.3" y="116">B8_TRX_TXM</text>
<text x="186" y="116.7">TX_LB5_B8</text>
<text x="218.7" y="115.2">WTR0_PRX_B8/GSM900</text>
<text x="292.6" y="118.3">CH0_GSM_TX_PHASE_D0</text>
<text x="146.3" y="120.5">B34/B39_PA_OUT</text>
<text x="186" y="125.1">TX_B28B</text>
<text x="186" y="122.1">TX_LB2_B28B</text>
<text x="222.5" y="125.1">VREG_L5_1P8</text>
<text x="292.9" y="122.8">WTR0_TXBB_I_M</text>
<text x="292.9" y="125.1">WTR0_TXBB_Q_P</text>
<text x="292.9" y="120.5">WTR0_TXBB_I_P</text>
<text x="186" y="127.4">TX_B28A</text>
<text x="186" y="129.7">TX_B20</text>
<text x="186" y="132">TX_LB1_B5/BC0</text>
<text x="222.5" y="127.4">VPH_PWR</text>
<text x="222.5" y="129.7">RFFE2_DATA</text>
<text x="222.5" y="132">RFFE2_CLK</text>
<text x="232.4" y="131.2">FROM( U1001)</text>
<text x="292.6" y="127.4">WTR0_TXBB_Q_M</text>
<text x="113.5" y="136.5">VPH_PWR</text>
<text x="150.9" y="135.8">WTR0_TX_BC0_B5_B8_B20_B28</text>
<text x="172" y="132.3" transform="rotate(-90 172 132.3)">TX_MB4_B4</text>
<text x="222.5" y="135.8">WTR0_TX_B1_B2_B3_B34_B39</text>
<text x="222.5" y="137.3">WTR0_TX_B7_B38_B40_B41</text>
<text x="112.8" y="139.6">REG_L5_1P8</text>
<text x="146.3" y="141.1">B3_TRX_TXM</text>
<text x="180.6" y="141.1">TX_MB1_B3</text>
<text x="186" y="142.6">TX_MB2_B2</text>
<text x="219.5" y="140.4">WTR0_PRX_HB1_B40_B38_B41</text>
<text x="292.6" y="139.6">WTR0_GPSBB_Q_P</text>
<text x="292.6" y="142.6">WTR0_GPSBB_I_P</text>
<text x="102.9" y="145.7">(FROM U1001)</text>
<text x="112.8" y="147.2">RFFE2_DATA</text>
<text x="112.8" y="144.2">RFFE2_CLK</text>
<text x="146.3" y="146.4">B39_PRX_TXM</text>
<text x="146.3" y="148.7">B34_PRX_TXM</text>
<text x="174.1" y="146.4">B34_B39_PRX_RFIC</text>
<text x="221" y="146.4">WTR0_PRX_MB2_B3</text>
<text x="218" y="154.1">WTR0_PRX_MB1_B2/B4/B34/B39_GHB</text>
<text x="146.6" y="156.4">B2_TRX_TXM</text>
<text x="176.8" y="156.4">RF_B2_PRX_RFIC</text>
<text x="198.1" y="156.4">MB3_PRX_SW3</text>
<text x="198.1" y="158.6">MB3_PRX_SW2</text>
<text x="198.9" y="160.2">REG_L18_2P7</text>
<text x="209.6" y="157.9">(U1001)</text>
<text x="146.6" y="164.7">B7_TRX_TXM</text>
<text x="186.3" y="164">TX_HB2_B7</text>
<text x="221" y="165.5">WTR0_PRX_HB2_B7</text>
<text x="292.6" y="163.2">RFFE1_CLK</text>
<text x="292.6" y="166.3">RFFE1_DATA</text>
<text x="176.8" y="170.8">WTR0_TX_GSM_HB</text>
<text x="176.8" y="169.3">WTR0_TX_GLB_BC0_B5_B8_B20_B28</text>
<text x="153.9" y="179.2">B5_DRX</text>
<text x="153.9" y="175.4">B3_DRX</text>
<text x="183.7" y="180">U2810</text>
<text x="183.7" y="176.2">U2813</text>
<text x="208.8" y="175.4">WTR0_DRX_MB2_B3</text>
<text x="209.1" y="179.2">WTR0_DRX_LB1_B5</text>
<text x="102.9" y="183">DIV_ANT_IN</text>
<text x="153.9" y="183">B8_DRX</text>
<text x="183.7" y="183.8">U2812</text>
<text x="208.8" y="183">WTR0_DRX_LB3_B8</text>
<text x="153.9" y="186.8">B40_DRX</text>
<text x="153.9" y="190.6">B1/B4_DRX</text>
<text x="183.7" y="191.4">U2814</text>
<text x="183.8" y="187.6">U2809</text>
<text x="208.8" y="190.6">WTR0_DRX_MB3_B1/B4</text>
<text x="208.8" y="186.8">WTR0_DRX_HB1_B40</text>
<text x="111.2" y="196.7">VREG_L18_2P7</text>
<text x="129.5" y="196.7">DRX_SW</text>
<text x="149.3" y="194.4">B38_B41_DRX</text>
<text x="163.1" y="195.2">U2815</text>
<text x="169.2" y="194.4">DRX_B38_B41_SPDT</text>
<text x="183.7" y="196.7">U2804</text>
<text x="192.8" y="196.7">VREG_L18_2P7</text>
<text x="208.8" y="194.4">WTR0_DRX_HB2_B7_B38_B41</text>
<text x="112" y="199.8">VREG_L5_1P8</text>
<text x="153.9" y="198.3">B7_DRX</text>
<text x="154.7" y="201.3">B2/B34_DRX</text>
<text x="154.7" y="203.6">B39_DRX</text>
<text x="162.3" y="199">U2808</text>
<text x="169.5" y="198.3">DRX_B7_SPDT</text>
<text x="170" y="202.8">U2811</text>
<text x="192.8" y="199">HB2_DRX_SW</text>
<text x="201.2" y="202.1">WTR0_DRX_MB1_B2_34_B39</text>
<text x="202.7" y="199">FROM (U1001)</text>
<text x="102.1" y="205.9">FROM (U1001)</text>
<text x="112" y="207.4">RFFE5_DATA</text>
<text x="112.8" y="204.4">RFFE5_CLK</text>
<text x="153.9" y="205.9">B28_DRX</text>
<text x="155" y="209.7">B20_DRX</text>
<text x="170" y="206.6">U2803</text>
<text x="183.7" y="206.6">U2807</text>
<text x="192.8" y="205.1">VREG_L18_2P7</text>
<text x="192.8" y="207.4">LB2_PRX_SW2</text>
<text x="202" y="207.4">FROM (U1001)</text>
<text x="211.1" y="208.9">WTR0_DRX_LB2_B20/B28</text>
<text x="285" y="206.6">WTR_XO_CLK(U1201)</text>
<text x="170" y="210.4">U2806</text>
<text x="285" y="215.8">VREG_L4_1P8</text>
<text x="147.1" y="221.9">GPS_IN</text>
<text x="161.5" y="221.9">GPS_IN</text>
<text x="238.5" y="221.9">WTR0_GPS</text>
<text x="285" y="219.6">VREG_L1_1P0</text>
<text x="345.2" y="220.4">TX</text>
<text x="199.7" y="224.9">VREG_L4_1P8</text>
<text x="219.5" y="224.9">EXT_GPS_LNA_EN</text>
<text x="231.7" y="225.7">(FROM U1001)</text>
<text x="345.2" y="223.4">RX</text>
<text x="345.2" y="226.4">TX&amp;RX</text>
</g>
<g font-size="1.1">
<text x="167.7" y="81.8">U2501</text>
<text x="167.7" y="87.1">U2715</text>
<text x="167.7" y="90.9">U2710</text>
<text x="167.7" y="95.5">U2702</text>
<text x="93.3" y="97">J3300</text>
<text x="109.3" y="97">U3300</text>
<text x="167.7" y="99.3">U2714</text>
<text x="198.9" y="100.8">U2709</text>
<text x="167.7" y="107.7">U2604</text>
<text x="167.7" y="103.1">U2704</text>
<text x="167.7" y="112.2">U2712</text>
<text x="167.7" y="116.9">U2707</text>
<text x="160" y="121.4">U2603</text>
<text x="167.7" y="142.8">U2706</text>
<text x="236.2" y="141.2">U2607</text>
<text x="167.7" y="147.3">U2713</text>
<text x="189.8" y="155">U2708</text>
<text x="167.7" y="157.2">U2703</text>
<text x="167.7" y="165.6">U2711</text>
<text x="93.4" y="183.9">J2800</text>
<text x="140.2" y="222.8">J3100</text>
<text x="154.7" y="222.8">U3101</text>
<text x="170.7" y="222.8">U3202</text>
<text x="212.8" y="222.8">U3200</text>
<text x="232.4" y="222.8">U3201</text>
<text x="345.2" y="229.5">供电</text>
<text x="345.2" y="232.5">时钟</text>
</g>
</svg>
